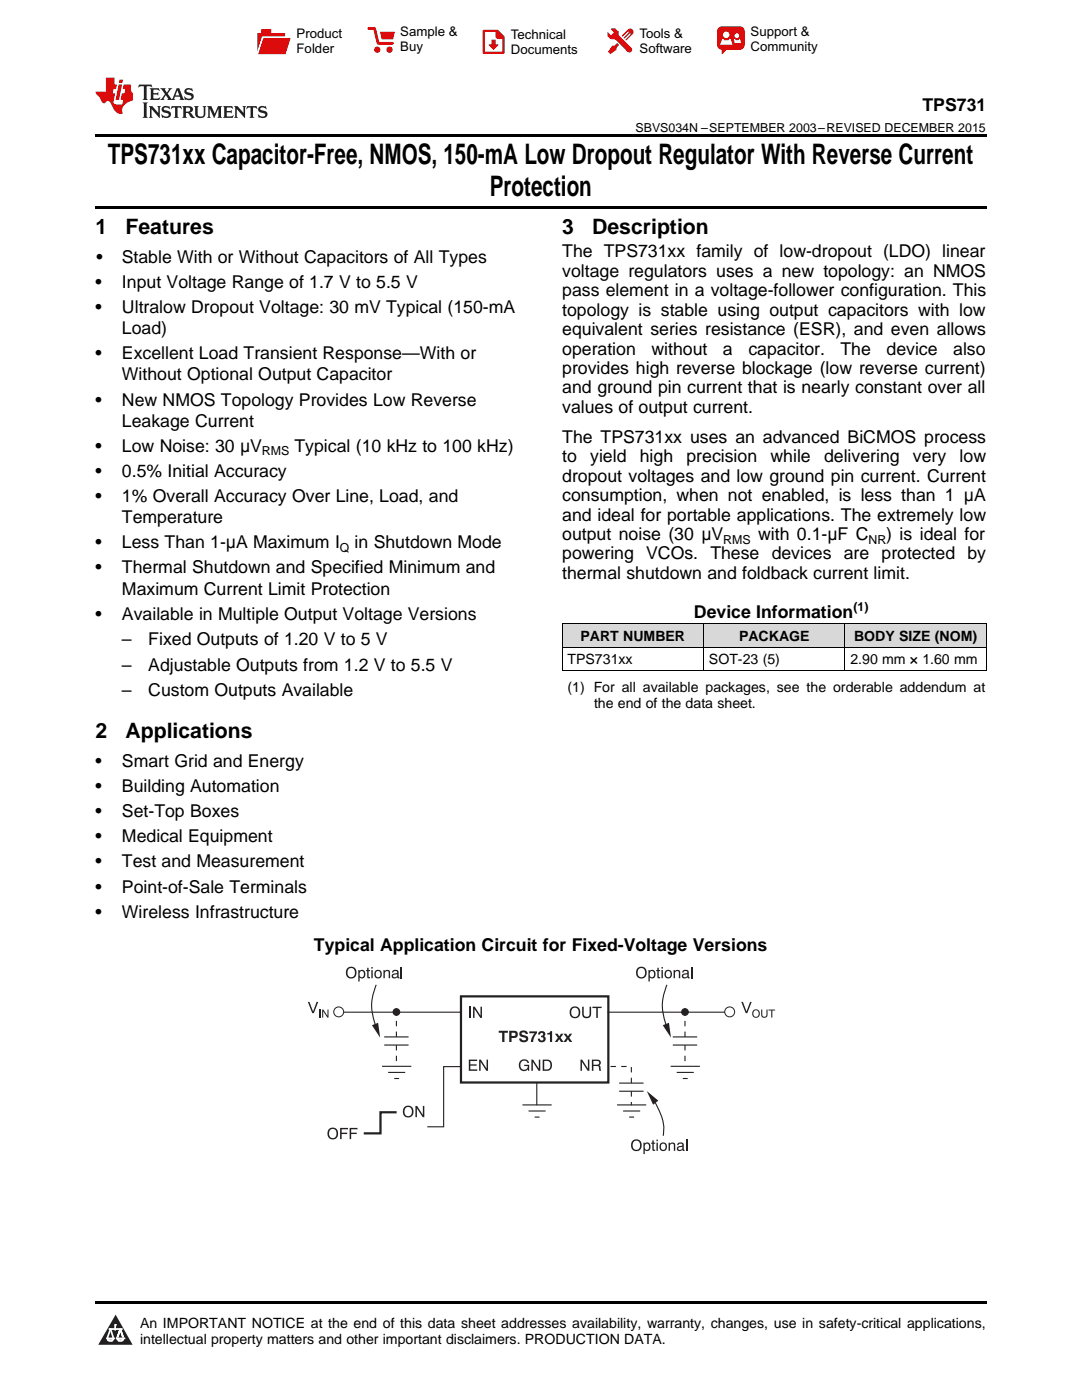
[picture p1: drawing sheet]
<svg xmlns="http://www.w3.org/2000/svg" width="216mm" height="279mm" viewBox="0 0 216 279" stroke-linecap="round" stroke-linejoin="round" font-family="sans-serif">
<g fill="#d8d8d8">
<path d="M112.2 124.5h28.2v4.7h-28.2z"/>
<path d="M140.4 124.5h28.2v4.7h-28.2z"/>
<path d="M168.6 124.5h28.2v4.7h-28.2z"/>
</g>
<path d="M23.1 262.4l3.4 6h-6.9z" fill="#231f20"/>
<path d="M21.4 267.1h1.2l-.3 .5h-.3a.55 .55 0 0 1-.6-.5z" fill-rule="evenodd" fill="#fff"/>
<path d="M21.4 267.1h1.2l-.3 .5h-.3a.55 .55 0 0 1-.6-.5z" fill="none" stroke="#231f20" stroke-width=".34"/>
<path d="M21.4 267.1l1.2 .1-.3 .4h-.5z" fill="none" stroke="#fff" stroke-width=".34"/>
<path d="M23 265.3h.1" fill="none" stroke="#fff" stroke-width=".34"/>
<path d="M23 264.4v.9z" fill="#fff"/>
<path d="M23 264.4v.9z" fill="none" stroke="#fff" stroke-width=".34"/>
<circle cx="23" cy="264.4" r=".17" fill="#fff"/>
<path d="M21.9 265.2h.1" fill="none" stroke="#fff" stroke-width=".34"/>
<path d="M21.9 265.2h2.3z" fill="#fff"/>
<path d="M21.9 265.2h2.3z" fill="none" stroke="#fff" stroke-width=".34"/>
<circle cx="24.2" cy="265.2" r=".17" fill="#fff"/>
<path d="M23.3 267.1h.1" fill="none" stroke="#fff" stroke-width=".34"/>
<path d="M24 265.2l-.7 1.9z" fill="#fff"/>
<path d="M24 265.2l-.7 1.9z" fill="none" stroke="#fff" stroke-width=".34"/>
<path d="M24 265.2l.7 1.9z" fill="#fff"/>
<path d="M24 265.2l.7 1.9z" fill="none" stroke="#fff" stroke-width=".34"/>
<path d="M24.6 267.1h.1" fill="none" stroke="#fff" stroke-width=".34"/>
<circle cx="21.4" cy="267.1" r=".17" fill="#fff"/>
<path d="M22.1 265.2l-.7 1.9z" fill="#fff"/>
<path d="M22.1 265.2l-.7 1.9z" fill="none" stroke="#fff" stroke-width=".34"/>
<path d="M22.1 265.2l.5 1.9z" fill="#fff"/>
<path d="M22.1 265.2l.5 1.9z" fill="none" stroke="#fff" stroke-width=".34"/>
<circle cx="22.6" cy="267.1" r=".17" fill="#fff"/>
<path d="M23.4 267.1h1.3a.65 .65 0 0 1-.7 .5 .65 .65 0 0 1-.6-.5z" fill-rule="evenodd" fill="#fff"/>
<path d="M23.4 267.1h1.3a.65 .65 0 0 1-.7 .5 .65 .65 0 0 1-.6-.5z" fill="none" stroke="#231f20" stroke-width=".34"/>
<path d="M23.4 267.1h1.3l-.4 .5h-.6z" fill="none" stroke="#fff" stroke-width=".34"/>
<path d="M23.3 267.1h.1" fill="none" stroke="#fff" stroke-width=".34"/>
<circle cx="24.7" cy="267.1" r=".17" fill="#fff"/>
<path d="M19 259.7h177.8v.5h-177.8z" fill="#000"/>
<path d="M107.1 215.9v4.7M121.2 202h23.4M123.6 217.8h4.8M123.6 216.2h4.8M104.2 220.5h5.9M105.5 221.7h3.4M106.7 222.9h1M123.1 220.5h5.9M124.3 221.7h3.4M125.6 222.9h.9" fill="none" stroke="#241f21" stroke-width=".22"/>
<path d="M126 216.2v-3.4h-4.8M126 217.8v2.8" fill="none" stroke="#241f21" stroke-width=".22" stroke-dasharray="1.1 1.1" stroke-linecap="butt"/>
<g fill="none" stroke="#241f21" stroke-width=".2">
<circle cx="67.6" cy="201.9" r=".99"/>
<circle cx="145.6" cy="201.9" r=".99"/>
</g>
<circle cx="136.7" cy="202" r=".67" fill="#241f21"/>
<circle cx="136.7" cy="202" r=".67" fill="none" stroke="#241f21" stroke-width=".2"/>
<circle cx="79.1" cy="202" r=".67" fill="#241f21"/>
<circle cx="79.1" cy="202" r=".67" fill="none" stroke="#241f21" stroke-width=".2"/>
<path d="M92 198.8h29.4v17.2h-29.4z" fill="none" stroke="#241f21" stroke-width=".44"/>
<g fill="#241f21">
<path d="M99.5 205.7h1.8v.4h-.6v1.8h-.5v-1.8h-.7z"/>
<path d="M103.8 205.8a.91 .91 0 0 1 1.5 .6h-.4a.37 .37 0 0 0-.4-.4 .37 .37 0 0 0-.3 .5l.2 .1a.74 .74 0 0 1 .9 .4 .74 .74 0 0 1-.3 .9 .94 .94 0 0 1-1.4-.6h.4a.42 .42 0 0 0 .5 .4 .42 .42 0 0 0 .4-.5l-.4-.2a.72 .72 0 0 1-.8-.3 .72 .72 0 0 1 .1-.9z"/>
<path d="M105.6 205.8h1.6v.4l-.7 .9-.1 .8h-.5l.1-.2 .2-.9 .5-.6h-1.1z"/>
<path d="M107.6 206a.67 .67 0 0 1 .9-.2 .67 .67 0 0 1 .2 .9l-.1 .1a.71 .71 0 0 1 .2 1 .71 .71 0 0 1-1 .2l-.4-.3-.1-.4h.4a.35 .35 0 0 0 .4 .4 .35 .35 0 0 0 .3-.5 .35 .35 0 0 0-.4-.2v-.3a.31 .31 0 0 0 .3-.1 .31 .31 0 0 0 0-.4h-.4l-.1 .3h-.4z"/>
<path d="M109.2 206.2a.45 .45 0 0 0 .6-.4h.4v2.1h-.5v-1.4h-.5z"/>
<path d="M110.7 206.3h.6l.3 .5 .3-.5h.5l-.5 .8 .6 .8h-.6l-.3-.5-.4 .5h-.5l.6-.8z"/>
<path d="M112.5 206.3h.5l.3 .5 .4-.5h.5l-.6 .8 .6 .8h-.5l-.4-.5-.3 .5h-.6l.7-.8z"/>
<path d="M103.8 211.7a1.01 1.01 0 0 1 1.8 .4h-.3a.77 .77 0 0 0-1.1-.4 .77 .77 0 0 0-.4 1.1 .73 .73 0 0 0 .8 .7 .73 .73 0 0 0 .7-.7h-.7v-.3h1v1.2h-.2l-.1-.3a1.09 1.09 0 0 1-1.4 .1 1.09 1.09 0 0 1-.3-1.4z"/>
<path d="M106 211.5h.4l1.1 1.8v-1.8h.3v2.2h-.3l-1.2-1.8v1.8h-.3z"/>
<path d="M93.5 211.5h1.7v.2h-1.4v.7h1.3v.3h-1.3v.7h1.4v.3h-1.7z"/>
<path d="M95.6 211.5h.3l1.2 1.8v-1.8h.3v2.2h-.4l-1.1-1.8v1.8h-.3z"/>
<path d="M115.8 211.5h.4l1.1 1.8v-1.8h.3v2.2h-.3l-1.2-1.8v1.8h-.3z"/>
<path d="M102.1 206.1v.6h.4a.32 .32 0 0 0 .4-.3 .32 .32 0 0 0-.4-.3zM101.6 205.7h1a.72 .72 0 0 1 .7 .7 .72 .72 0 0 1-.7 .8h-.5v.7h-.5z"/>
<path d="M108.6 211.7v1.7h.5a.87 .87 0 0 0 .7-.8 .87 .87 0 0 0-.7-.9zM108.3 211.5h.9a1.13 1.13 0 0 1 .9 1.1 1.13 1.13 0 0 1-1 1.1h-.8z"/>
<path d="M118.4 211.7v.8h.6a.4 .4 0 0 0 .6-.3 .4 .4 0 0 0-.5-.5zM118.1 211.5h.9a.63 .63 0 0 1 .8 .3 .63 .63 0 0 1-.2 .8l.2 .2 .2 .9h-.4l-.1-.6a.35 .35 0 0 0-.5-.4h-.6v1h-.3z"/>
</g>
<path d="M93.7 200.9v2.2" fill="none" stroke="#241f21" stroke-width=".3"/>
<g fill="#241f21">
<path d="M94.4 200.9h.3l1.2 1.8v-1.8h.3v2.2h-.4l-1.1-1.8v1.8h-.3z"/>
<path d="M116.2 200.9h.3v1.4a.59 .59 0 0 0 .6 .6 .59 .59 0 0 0 .5-.6v-1.4h.3v1.4a.89 .89 0 0 1-.8 .9 .89 .89 0 0 1-.9-.9z"/>
<path d="M118.2 200.9h1.9v.3h-.8v1.9h-.3v-1.9h-.8z"/>
<path d="M113.9 201.2a1.12 1.12 0 0 1 1.5-.1 1.12 1.12 0 0 1 .3 1.4 1.11 1.11 0 0 1-1.5 .6 1.11 1.11 0 0 1-.5-1.6zM114.2 201.4a.91 .91 0 0 0-.2 1.1 .91 .91 0 0 0 1 .4 .88 .88 0 0 0 .5-1.3 .88 .88 0 0 0-1.3-.2z"/>
</g>
<path d="M68.5 202h23.4" fill="none" stroke="#241f21" stroke-width=".22"/>
<g fill="#241f21">
<path d="M61.4 200h.3l.8 1.9 .7-1.9h.3l-.9 2.2h-.3z"/>
<path d="M63.7 201.5h.2v1.6h-.2z"/>
<path d="M64.3 201.5h.2l.8 1.3v-1.3h.3v1.6h-.3l-.8-1.3v1.3h-.2z"/>
<path d="M147.9 200h.3l.8 1.9 .7-1.9h.3l-.9 2.2h-.3z"/>
<path d="M151.9 201.5h.2v1a.42 .42 0 0 0 .4 .4 .42 .42 0 0 0 .4-.4v-1h.3v1a.64 .64 0 0 1-.7 .6 .64 .64 0 0 1-.6-.6z"/>
<path d="M153.3 201.5h1.4v.2h-.6v1.4h-.2v-1.4h-.6z"/>
<path d="M150 202.3a.85 .85 0 0 1 1.7 0 .85 .85 0 0 1-1.7 0zM150.2 202.2a.65 .65 0 0 0 1.3 0 .65 .65 0 0 0-1.3 0z"/>
</g>
<path d="M129.1 217.7l2.3 2-1.1 .8z" fill="#241f21"/>
<path d="M130.2 219.2a14 14 0 0 1 2.3 6l-.2 1.5" fill="none" stroke="#241f21" stroke-width=".22"/>
<g fill="#241f21">
<path d="M69.3 193.2a1.12 1.12 0 0 1 1.5 0 1.12 1.12 0 0 1 .3 1.4 1.11 1.11 0 0 1-1.5 .6 1.11 1.11 0 0 1-.5-1.6zM69.5 193.4a.91 .91 0 0 0-.1 1.1 .91 .91 0 0 0 1 .5 .88 .88 0 0 0 .4-1.3 .88 .88 0 0 0-1.3-.3z" fill-rule="evenodd"/>
<path d="M71.5 193.6h.3v.2a.7 .7 0 0 1 .9-.1 .7 .7 0 0 1 .2 .9 .65 .65 0 0 1-.4 .6 .65 .65 0 0 1-.7-.1v.8h-.3zM71.9 193.9a.59 .59 0 0 0-.2 .7 .59 .59 0 0 0 .7 .3 .59 .59 0 0 0 .3-.7 .59 .59 0 0 0-.8-.3z" fill-rule="evenodd"/>
<path d="M73.3 193.1h.2v.5h.3v.2h-.3l.1 1.1 .2 .1v.2h-.4l-.1-.1v-1.3h-.3v-.2h.3z" fill-rule="evenodd"/>
<path d="M74.1 193.6h.3v1.6h-.3zM74.1 193h.3v.3h-.3z" fill-rule="evenodd"/>
<path d="M75.2 193.9a.59 .59 0 0 0-.2 .8 .59 .59 0 0 0 .8 .2l.1-.3a.52 .52 0 0 0-.1-.7 .52 .52 0 0 0-.6 0zM74.6 194.4a.85 .85 0 0 1 1.7 0 .85 .85 0 0 1-1.7 0z" fill-rule="evenodd"/>
<path d="M76.5 193.6h.3v.2a.58 .58 0 0 1 .7-.2 .58 .58 0 0 1 .3 .6v1h-.2v-1.1a.4 .4 0 0 0-.5-.3 .4 .4 0 0 0-.3 .5v.9h-.3z" fill-rule="evenodd"/>
<path d="M78.5 194.6a.35 .35 0 0 0 .1 .5 .35 .35 0 0 0 .5-.2l.2-.5zM78.4 193.7l.2-.1a.65 .65 0 0 1 .9 .4v.9l.2 .1v.2h-.3l-.1-.2a.55 .55 0 0 1-.9 .2 .55 .55 0 0 1 .1-.9h.4a.28 .28 0 0 0 .2-.1 .28 .28 0 0 0 .1-.3l-.4-.1-.3 .3h-.3z" fill-rule="evenodd"/>
</g>
<path d="M80.1 193v2.2" fill="none" stroke="#241f21" stroke-width=".28"/>
<g fill="#241f21">
<path d="M127.2 193.2a1.12 1.12 0 0 1 1.5 0 1.12 1.12 0 0 1 .3 1.4 1.11 1.11 0 0 1-1.6 .6 1.11 1.11 0 0 1-.4-1.6zM127.4 193.4a.91 .91 0 0 0-.1 1.1 .91 .91 0 0 0 1 .5 .88 .88 0 0 0 .4-1.3 .88 .88 0 0 0-1.3-.3z" fill-rule="evenodd"/>
<path d="M129.4 193.6h.3v.2a.7 .7 0 0 1 .9-.1 .7 .7 0 0 1 .2 .9 .65 .65 0 0 1-.4 .6 .65 .65 0 0 1-.7-.1v.8h-.3zM129.8 193.9a.59 .59 0 0 0-.2 .7 .59 .59 0 0 0 .7 .3 .59 .59 0 0 0 .2-.7 .59 .59 0 0 0-.7-.3z" fill-rule="evenodd"/>
<path d="M131.2 193.1h.2v.5h.3v.2h-.3v1.1l.3 .1v.2h-.4l-.1-.1v-1.3h-.3v-.2h.3z" fill-rule="evenodd"/>
<path d="M132 193.6h.3v1.6h-.3zM132 193h.3v.3h-.3z" fill-rule="evenodd"/>
<path d="M133.1 193.9a.59 .59 0 0 0-.2 .8 .59 .59 0 0 0 .8 .2l.1-.3a.52 .52 0 0 0-.1-.7 .52 .52 0 0 0-.6 0zM132.5 194.4a.85 .85 0 0 1 1.7 0 .85 .85 0 0 1-1.7 0z" fill-rule="evenodd"/>
<path d="M134.4 193.6h.3v.2a.58 .58 0 0 1 .7-.2 .58 .58 0 0 1 .3 .6v1h-.2v-1.1a.4 .4 0 0 0-.5-.3 .4 .4 0 0 0-.3 .5v.9h-.3z" fill-rule="evenodd"/>
<path d="M136.4 194.6a.35 .35 0 0 0 .1 .5 .35 .35 0 0 0 .5-.2l.2-.5zM136.3 193.7l.2-.1a.65 .65 0 0 1 .9 .4v.9l.2 .1v.2h-.3l-.1-.2a.55 .55 0 0 1-.9 .2 .55 .55 0 0 1 .1-.9h.4a.28 .28 0 0 0 .2-.1 .28 .28 0 0 0 .1-.3l-.4-.1-.3 .3h-.3z" fill-rule="evenodd"/>
</g>
<path d="M138 193v2.2" fill="none" stroke="#241f21" stroke-width=".28"/>
<g fill="#241f21">
<path d="M126.2 227.7a1.12 1.12 0 0 1 1.5-.1 1.12 1.12 0 0 1 .3 1.4 1.11 1.11 0 0 1-1.6 .6 1.11 1.11 0 0 1-.4-1.5zM126.4 227.9a.91 .91 0 0 0-.1 1.1 .91 .91 0 0 0 1 .4 .88 .88 0 0 0 .4-1.2 .88 .88 0 0 0-1.3-.3z" fill-rule="evenodd"/>
<path d="M128.4 228h.3v.2a.7 .7 0 0 1 .9-.1 .7 .7 0 0 1 .2 .9 .65 .65 0 0 1-.4 .7 .65 .65 0 0 1-.7-.2v.8h-.3zM128.8 228.3a.59 .59 0 0 0-.2 .8 .59 .59 0 0 0 .7 .3 .59 .59 0 0 0 .3-.8 .59 .59 0 0 0-.8-.3z" fill-rule="evenodd"/>
<path d="M130.2 227.6h.2v.4h.3v.3h-.3l.1 1.1h.2v.3h-.4l-.1-.2v-1.2h-.3v-.3h.3z" fill-rule="evenodd"/>
<path d="M131 228h.3v1.7h-.3zM131 227.4h.3v.4h-.3z" fill-rule="evenodd"/>
<path d="M132.1 228.3a.59 .59 0 0 0-.2 .8 .59 .59 0 0 0 .8 .2l.1-.3a.52 .52 0 0 0-.1-.6 .52 .52 0 0 0-.6-.1zM131.5 228.8a.85 .85 0 0 1 1.7 0 .85 .85 0 0 1-1.7 0z" fill-rule="evenodd"/>
<path d="M133.4 228h.3v.3a.58 .58 0 0 1 .7-.3 .58 .58 0 0 1 .3 .7v1h-.2v-1.1a.4 .4 0 0 0-.5-.4 .4 .4 0 0 0-.3 .5v1h-.3z" fill-rule="evenodd"/>
<path d="M135.4 229a.35 .35 0 0 0 .1 .5 .35 .35 0 0 0 .5-.1l.2-.6zM135.3 228.1l.2-.1a.65 .65 0 0 1 .9 .5v.9l.2 .1v.2h-.3l-.1-.2a.55 .55 0 0 1-.9 .2 .55 .55 0 0 1 .1-.9l.4-.1a.28 .28 0 0 0 .2 0 .28 .28 0 0 0 .1-.3l-.4-.2-.3 .3h-.3z" fill-rule="evenodd"/>
</g>
<path d="M137 227.4v2.3" fill="none" stroke="#241f21" stroke-width=".28"/>
<path d="M76.2 212.8h5.9M76.7 208.6h4.8M76.7 206.9h4.8M77.5 214h3.4M78.7 215.2h.9M133.8 212.8h5.9M134.2 208.6h4.9M134.2 206.9h4.9M135 214h3.4M136.2 215.2h1" fill="none" stroke="#241f21" stroke-width=".22"/>
<path d="M79.1 206.9v-4.9M79.1 208.6v4.3M136.7 206.9v-4.9M136.7 208.6v4.3" fill="none" stroke="#241f21" stroke-width=".22" stroke-dasharray="1.1 1.1" stroke-linecap="butt"/>
<g fill="#241f21">
<path d="M80.7 221a1.12 1.12 0 0 1 1.4-.1 1.12 1.12 0 0 1 .3 1.4 1.11 1.11 0 0 1-1.5 .6 1.11 1.11 0 0 1-.4-1.6zM80.9 221.2a.91 .91 0 0 0-.2 1.1 .91 .91 0 0 0 1.1 .4 .88 .88 0 0 0 .4-1.2 .88 .88 0 0 0-1.3-.3z" fill-rule="evenodd"/>
<path d="M82.9 220.7h.3l1.2 1.8v-1.8h.3v2.3h-.4l-1.1-1.9v1.9h-.3z" fill-rule="evenodd"/>
<path d="M65.6 225.4a1.12 1.12 0 0 1 1.5-.1 1.12 1.12 0 0 1 .3 1.4 1.11 1.11 0 0 1-1.5 .6 1.11 1.11 0 0 1-.5-1.6zM65.9 225.5a.91 .91 0 0 0-.2 1.1 .91 .91 0 0 0 1 .5 .88 .88 0 0 0 .4-1.3 .88 .88 0 0 0-1.2-.3z" fill-rule="evenodd"/>
<path d="M67.9 225.1h1.5v.3h-1.2v.6h1.1v.3h-1.1v1h-.3z" fill-rule="evenodd"/>
<path d="M69.8 225.1h1.5v.3h-1.2v.6h1.1v.3h-1.1v1h-.3z" fill-rule="evenodd"/>
</g>
<path d="M92 212.9h-3.5v12h-3.2" fill="none" stroke="#241f21" stroke-width=".22"/>
<path d="M79.1 222h-3.2v4.2h-3.3" fill="none" stroke="#241f21" stroke-width=".44"/>
<g fill="#241f21">
<path d="M132.3 204.6l1.2-.5 .4 3z"/>
<path d="M74.2 204.6l1.2-.5 .5 3z"/>
</g>
<path d="M75.1 196.5a10.6 10.6 0 0 0 .1 9M133.1 196.5a10.6 10.6 0 0 0 .1 9" fill="none" stroke="#241f21" stroke-width=".22"/>
<path d="M19 26.8h177.8v.6h-177.8zM19 41.2h177.8v.5h-177.8zM112.2 133.8h.1zM168.5 133.8h.1zM196.7 133.8h.1z" fill="#000"/>
<path d="M112.2 133.8h84.6M112.2 129.1h84.6M112.2 124.5h84.6M112.2 124.5v9.3M140.4 124.5v9.3M168.6 124.5v9.3M196.8 124.5v9.3" fill="none" stroke="#000" stroke-width=".2"/>
<path d="M27.7 16.9l-.1 .6 .6-.3h.5v.2v2.2l-.2 .4h1l-.2-.4v-2.2v-.2h.5l.6 .3-.2-.6zM29.9 17.6l.2 .4v1.6l-.2 .4h1.9l.1-.6a1.09 1.09 0 0 1-1.3 .1v-.6h.6l.4 .2v-.7l-.2 .2h-.8v-.6l.2-.1a1.01 1.01 0 0 1 1 .3l-.1-.6zM32 17.6l.9 1.2-1 1.2h.9l-.2-.3 .5-.7 .5 .7-.3 .3h1.7l-.2-.3 .1-.4h1l.1 .4-.2 .3h1l-.3-.4-.7-2h-.5l-1 2.2-.8-1.1 .9-1.1h-.9l.2 .2-.4 .7-.4-.7 .2-.2zM35.4 18l.4 1h-.8zM37 17.7a.66 .66 0 0 0-.2 .8 .66 .66 0 0 0 .6 .4l.7 .2 .1 .2a.8 .8 0 0 1-.7 .4 .8 .8 0 0 1-.7-.5l.1 .8 .2-.2a.94 .94 0 0 0 1.1 .1 .94 .94 0 0 0 .4-.9 1.48 1.48 0 0 0-1.3-.6v-.4a1.1 1.1 0 0 1 1.2 .2l-.2-.6-.2 .1-.5-.1zM28.5 20.4l.2 .4v2.3l-.2 .4h1l-.2-.4v-2.3l.2-.4zM29.7 21.2l.2 .4v1.5l-.2 .4h.8l-.3-.4 .1-1.3 1.6 1.8v-2l.2-.4h-.7l.2 .2v1.1l-1.2-1.3zM32.5 21.3a.66 .66 0 0 0-.2 .8 .66 .66 0 0 0 .6 .4l.6 .2 .2 .2a.8 .8 0 0 1-.8 .4 .8 .8 0 0 1-.7-.5l.2 .7 .2-.1a.94 .94 0 0 0 1 .1 .94 .94 0 0 0 .5-1 1.47 1.47 0 0 0-1.3-.6l-.1-.3a1.1 1.1 0 0 1 1.3 .2l-.2-.6-.2 .1-.5-.2zM34.3 21.2l-.2 .6a.64 .64 0 0 1 .8-.3v1.6l-.2 .4h1l-.3-.4 .1-1.6a.66 .66 0 0 1 .8 .3l-.2-.6zM36.3 21.2l.3 .4v1.5l-.3 .4h1l-.2-.2v-.7h.5l.1 .1a.8 .8 0 0 0 1.2 .7l-1-1a.62 .62 0 0 0 .6-.5 .62 .62 0 0 0-.6-.7zM37.1 21.5h.1a.48 .48 0 0 1 .6 0 .48 .48 0 0 1 .1 .6l-.2 .1-.6 .1zM38.7 21.2l.2 .2a2.29 2.29 0 0 0 .4 2 1.05 1.05 0 0 0 1.7-.7v-1.3l.2-.2h-.8l.2 .4v1.1a.61 .61 0 0 1-.6 .6 .61 .61 0 0 1-.6-.6v-1.1l.3-.4zM41.3 21.2l.3 .4v1.5l-.3 .4h.8l-.2-.4v-1.4l.8 1.9 .9-1.9v1.4l-.2 .4h.9l-.2-.4v-1.5l.2-.4h-.8l-.7 1.5-.6-1.5zM44.5 21.2l.2 .4v1.5l-.2 .4h1.9l.2-.6a1.1 1.1 0 0 1-1.4 .2v-.7h.6l.4 .2v-.6l-.2 .1-.8 .1v-.6l.2-.1a1.02 1.02 0 0 1 1.1 .2l-.2-.5zM46.7 21.2l.2 .4v1.5l-.2 .4h.8l-.3-.4 .1-1.3 1.6 1.8v-2l.2-.4h-.7l.2 .2v1.1l-1.2-1.3zM49.3 21.2l-.1 .6a.64 .64 0 0 1 .8-.3v1.6l-.3 .4h1l-.2-.4v-1.6a.66 .66 0 0 1 .8 .3l-.1-.6zM51.7 21.3a.66 .66 0 0 0-.2 .7 .66 .66 0 0 0 .7 .5l.6 .2 .1 .2a.8 .8 0 0 1-.7 .4 .8 .8 0 0 1-.7-.5l.1 .7 .2-.1a.94 .94 0 0 0 1.1 .1 .94 .94 0 0 0 .4-1 1.48 1.48 0 0 0-1.2-.6l-.1-.3a1.1 1.1 0 0 1 1.2 .2l-.2-.6-.1 .1-.6-.2z" fill="#231f20"/>
<path d="M21.1 15.5v2.8h-2v.4l.9 .9a.96 .96 0 0 0 1 1 .59 .59 0 0 1 .5-.4 .59 .59 0 0 1 .5 .3l.4 .8a1.61 1.61 0 0 0 2.1 1.3 1.63 1.63 0 0 1 1.1-2.2l.9-.3v-1.5a1.6 1.6 0 0 1-.4-1.7h-1.4l-.2 .9h.5l-.2 .8h-.5l-.2 1v.3h.5l-.2 .9h-.7a.74 .74 0 0 1-1-.6l.3-1.6h-.5l.2-.8h.5l.1-.9h-.4v-1.4zM23.7 16.9l-.7 3h.8l.6-3zM23.8 15.9l-.1 .7h.7l.2-.7z" fill="#ee1d23"/>
<g fill="#d60000">
<path d="M52.1 5.8h2v.8h2.8v4.2h-5.5v-4.2h.7z" fill-rule="evenodd"/>
<path d="M52.4 7.5h5.6l-1 3.3h-5.6z" fill-rule="evenodd"/>
</g>
<path d="M52.4 7.4h5.7l-.1 .1h-5.5l-1.1 3.3z" fill-rule="evenodd" fill="#fff"/>
<path d="M52.4 7.4h5.7l-.1 .1h-5.5l-1.1 3.3z" fill="none" stroke="#fff" stroke-width=".2"/>
<path d="M73.6 5.7h1.1l.7 2.9h2.9" fill="none" stroke="#d60000" stroke-width=".55"/>
<g fill="#d60000">
<path d="M75.8 6.3h3l-.4 1.6h-2.2z" fill-rule="evenodd"/>
<circle cx="75.3" cy="9.9" r=".62"/>
<circle cx="77.7" cy="9.9" r=".62"/>
</g>
<path d="M96.5 6.2h2.7l1.3 1.2v3.1h-4z" fill="none" stroke="#d60000" stroke-width=".44"/>
<g fill="#d60000">
<path d="M98.1 7.9h.8v1h.5l-.9 1.1-1-1v-.1h.6z" fill-rule="evenodd"/>
<path d="M98.9 6.2h.3l1.3 1.2v.4h-1.3l-.3-.4z" fill-rule="evenodd"/>
<path d="M121.9 5.7h.8l.7 .6 .1 .7 2.5 2.5-.8 .8-2.3-2.3-1.1-.2-.6-.6v-.8l.7 .6 .5-.4v-.2l-.5-.5z" fill-rule="evenodd"/>
<path d="M122.2 9.1h.4l.5-.5 .4 .4-.5 .5v.4l-1.2 .9-.5-.5z" fill-rule="evenodd"/>
<path d="M125.3 5.9a.67 .67 0 0 1 .9 0 .67 .67 0 0 1 0 .9z" fill-rule="evenodd"/>
<path d="M125.3 5.9l.9 .9-1.2 1.2h-.2v-.2l1-.9v-.2h-.2l-.9 1h-.2v-.2l.9-1 .1-.2h-.3l-.9 1h-.2v-.2z" fill-rule="evenodd"/>
<circle cx="125.6" cy="9.9" r=".54"/>
</g>
<path d="M123.3 6.3v.7" fill="none" stroke="#d60000" stroke-width=".2"/>
<g fill="#d60000">
<path d="M143.4 5.5l.6-.2h3.6a.95 .95 0 0 1 1 .9v2.8a.95 .95 0 0 1-1 .9h-3.6a.95 .95 0 0 1-.9-.9v-2.8z" fill-rule="evenodd"/>
<path d="M144 9.9h.9l-.7 .9h-.2z" fill-rule="evenodd"/>
</g>
<g fill="#fff">
<path d="M146.6 8.6h1.3z"/>
<path d="M144.1 7.8h.3l.1 .2h.8l.2-.2h.3l.4 1.1h-2.5z" fill-rule="evenodd"/>
<path d="M146.4 7.8h.3l.1 .2h.5l.2-.2h.2l.2 .8h-1.3z" fill-rule="evenodd"/>
<circle cx="144.9" cy="6.9" r=".65"/>
<circle cx="147" cy="7.1" r=".48"/>
</g>
<g font-size="5.6">
<text x="21.5" y="32.8">TPS731xx Capacitor-Free, NMOS, 150-mA Low Dropout Regulator With Reverse Current</text>
<text x="97.7" y="39.2">Protection</text>
</g>
<g font-size="4.2">
<text x="19" y="46.7">1</text>
<text x="25" y="46.7">Features</text>
<text x="112.2" y="46.7">3</text>
<text x="118.2" y="46.7">Description</text>
<text x="19" y="147.4">2</text>
<text x="25" y="147.4">Applications</text>
</g>
<g font-size="3.5">
<text x="184.1" y="22.2">TPS731</text>
<text x="19.2" y="52.4">•</text>
<text x="24.3" y="52.4">Stable With or Without Capacitors of All Types</text>
<text x="112.2" y="51.4">The TPS731xx family of low-dropout (LDO) linear</text>
<text x="19" y="57.4">•</text>
<text x="24.3" y="57.4">Input Voltage Range of 1.7 V to 5.5 V</text>
<text x="112.2" y="55.2">voltage regulators uses a new topology: an NMOS</text>
<text x="112.2" y="59.1">pass element in a voltage-follower configuration. This</text>
<text x="19" y="62.4">•</text>
<text x="24.3" y="62.4">Ultralow Dropout Voltage: 30 mV Typical (150-mA</text>
<text x="112.2" y="63">topology is stable using output capacitors with low</text>
<text x="19" y="71.7">•</text>
<text x="24.3" y="66.7">Load)</text>
<text x="24.3" y="71.7">Excellent Load Transient Response—With or</text>
<text x="112.2" y="66.9">equivalent series resistance (ESR), and even allows</text>
<text x="112.2" y="70.8">operation</text>
<text x="130" y="70.8">without</text>
<text x="144.3" y="70.8">a</text>
<text x="149.3" y="70.8">capacitor.</text>
<text x="167.7" y="70.8">The</text>
<text x="176.9" y="70.8">device</text>
<text x="190.2" y="70.8">also</text>
<text x="24.3" y="75.9">Without Optional Output Capacitor</text>
<text x="112.2" y="74.6">provides high reverse blockage (low reverse current)</text>
<text x="19" y="80.9">•</text>
<text x="24.3" y="80.9">New NMOS Topology Provides Low Reverse</text>
<text x="112.2" y="78.5">and ground pin current that is nearly constant over all</text>
<text x="112.2" y="82.4">values of output current.</text>
<text x="24.3" y="85.2">Leakage Current</text>
<text x="112.2" y="88.4">The TPS731xx uses an advanced BiCMOS process</text>
<text x="19" y="90.2">•</text>
<text x="19" y="95.2">•</text>
<text x="24.3" y="90.2">Low Noise: 30 μV</text>
<text x="24.3" y="95.2">0.5% Initial Accuracy</text>
<text x="58.8" y="90.2">Typical (10 kHz to 100 kHz)</text>
<text x="112.2" y="92.3">to</text>
<text x="117.8" y="92.3">yield</text>
<text x="127.7" y="92.3">high</text>
<text x="137" y="92.3">precision</text>
<text x="153.7" y="92.3">while</text>
<text x="164.4" y="92.3">delivering</text>
<text x="182.2" y="92.3">very</text>
<text x="191.5" y="92.3">low</text>
<text x="19" y="100.2">•</text>
<text x="24.3" y="100.2">1% Overall Accuracy Over Line, Load, and</text>
<text x="112.2" y="96.1">dropout voltages and low ground pin current. Current</text>
<text x="112.2" y="100">consumption, when not enabled, is less than 1 μA</text>
<text x="24.3" y="104.4">Temperature</text>
<text x="112.2" y="103.9">and ideal for portable applications. The extremely low</text>
<text x="112.2" y="107.8">output noise (30 μV</text>
<text x="151.3" y="107.8">with 0.1-μF C</text>
<text x="176.9" y="107.8">) is ideal for</text>
<text x="19" y="109.4">•</text>
<text x="24.3" y="109.4">Less Than 1-μA Maximum I</text>
<text x="70.8" y="109.4">in Shutdown Mode</text>
<text x="112.2" y="111.7">powering VCOs. These devices are protected by</text>
<text x="19" y="114.4">•</text>
<text x="24.3" y="114.4">Thermal Shutdown and Specified Minimum and</text>
<text x="24.3" y="118.7">Maximum Current Limit Protection</text>
<text x="112.2" y="115.5">thermal shutdown and foldback current limit.</text>
<text x="19" y="123.7">•</text>
<text x="24.3" y="123.7">Available in Multiple Output Voltage Versions</text>
<text x="138.5" y="123.3">Device Information</text>
<text x="24.3" y="128.8">–</text>
<text x="29.6" y="128.8">Fixed Outputs of 1.20 V to 5 V</text>
<text x="24.3" y="133.8">–</text>
<text x="29.6" y="133.8">Adjustable Outputs from 1.2 V to 5.5 V</text>
<text x="24.3" y="138.9">–</text>
<text x="29.6" y="138.9">Custom Outputs Available</text>
<text x="19" y="153.1">•</text>
<text x="24.3" y="153.1">Smart Grid and Energy</text>
<text x="19" y="158.1">•</text>
<text x="24.3" y="158.1">Building Automation</text>
<text x="19" y="163.1">•</text>
<text x="24.3" y="163.1">Set-Top Boxes</text>
<text x="19" y="168.1">•</text>
<text x="19" y="173.1">•</text>
<text x="24.3" y="168.1">Medical Equipment</text>
<text x="24.3" y="173.1">Test and Measurement</text>
<text x="19" y="178.1">•</text>
<text x="24.3" y="178.1">Point-of-Sale Terminals</text>
<text x="19" y="183.1">•</text>
<text x="24.3" y="183.1">Wireless Infrastructure</text>
<text x="62.7" y="189.8">Typical Application Circuit for Fixed-Voltage Versions</text>
</g>
<g font-size="2.8">
<text x="115.8" y="127.9">PART NUMBER</text>
<text x="147.5" y="127.9">PACKAGE</text>
<text x="170.4" y="127.9">BODY SIZE (NOM)</text>
<text x="113.2" y="132.6">TPS731xx</text>
<text x="141.5" y="132.6">SOT-23 (5)</text>
<text x="169.7" y="132.6">2.90 mm × 1.60 mm</text>
<text x="113.2" y="138.1">(1) For all available packages, see the orderable addendum at</text>
<text x="118.5" y="141.3">the end of the data sheet.</text>
<text x="27.9" y="265">An IMPORTANT NOTICE at the end of this data sheet addresses availability, warranty, changes, use in safety-critical applications,</text>
<text x="27.9" y="268.2">intellectual property matters and other important disclaimers. PRODUCTION DATA.</text>
</g>
<g font-size="2.6">
<text x="59.2" y="7.6">Product</text>
<text x="59.2" y="10.6">Folder</text>
<text x="79.9" y="7.3">Sample &amp;</text>
<text x="79.9" y="10.2">Buy</text>
<text x="101.9" y="7.8">Technical</text>
<text x="101.9" y="10.8">Documents</text>
<text x="127.6" y="7.6">Tools &amp;</text>
<text x="127.6" y="10.6">Software</text>
<text x="149.8" y="7.2">Support &amp;</text>
<text x="149.8" y="10.2">Community</text>
</g>
<g font-size="2.5">
<text x="126.8" y="26.3">SBVS034N –SEPTEMBER 2003–REVISED DECEMBER 2015</text>
<text x="52.2" y="90.9">RMS</text>
<text x="67.8" y="110.1">Q</text>
<text x="144.3" y="108.5">RMS</text>
<text x="173.3" y="108.5">NR</text>
<text x="170.3" y="121.8">(1)</text>
</g>
</svg>
